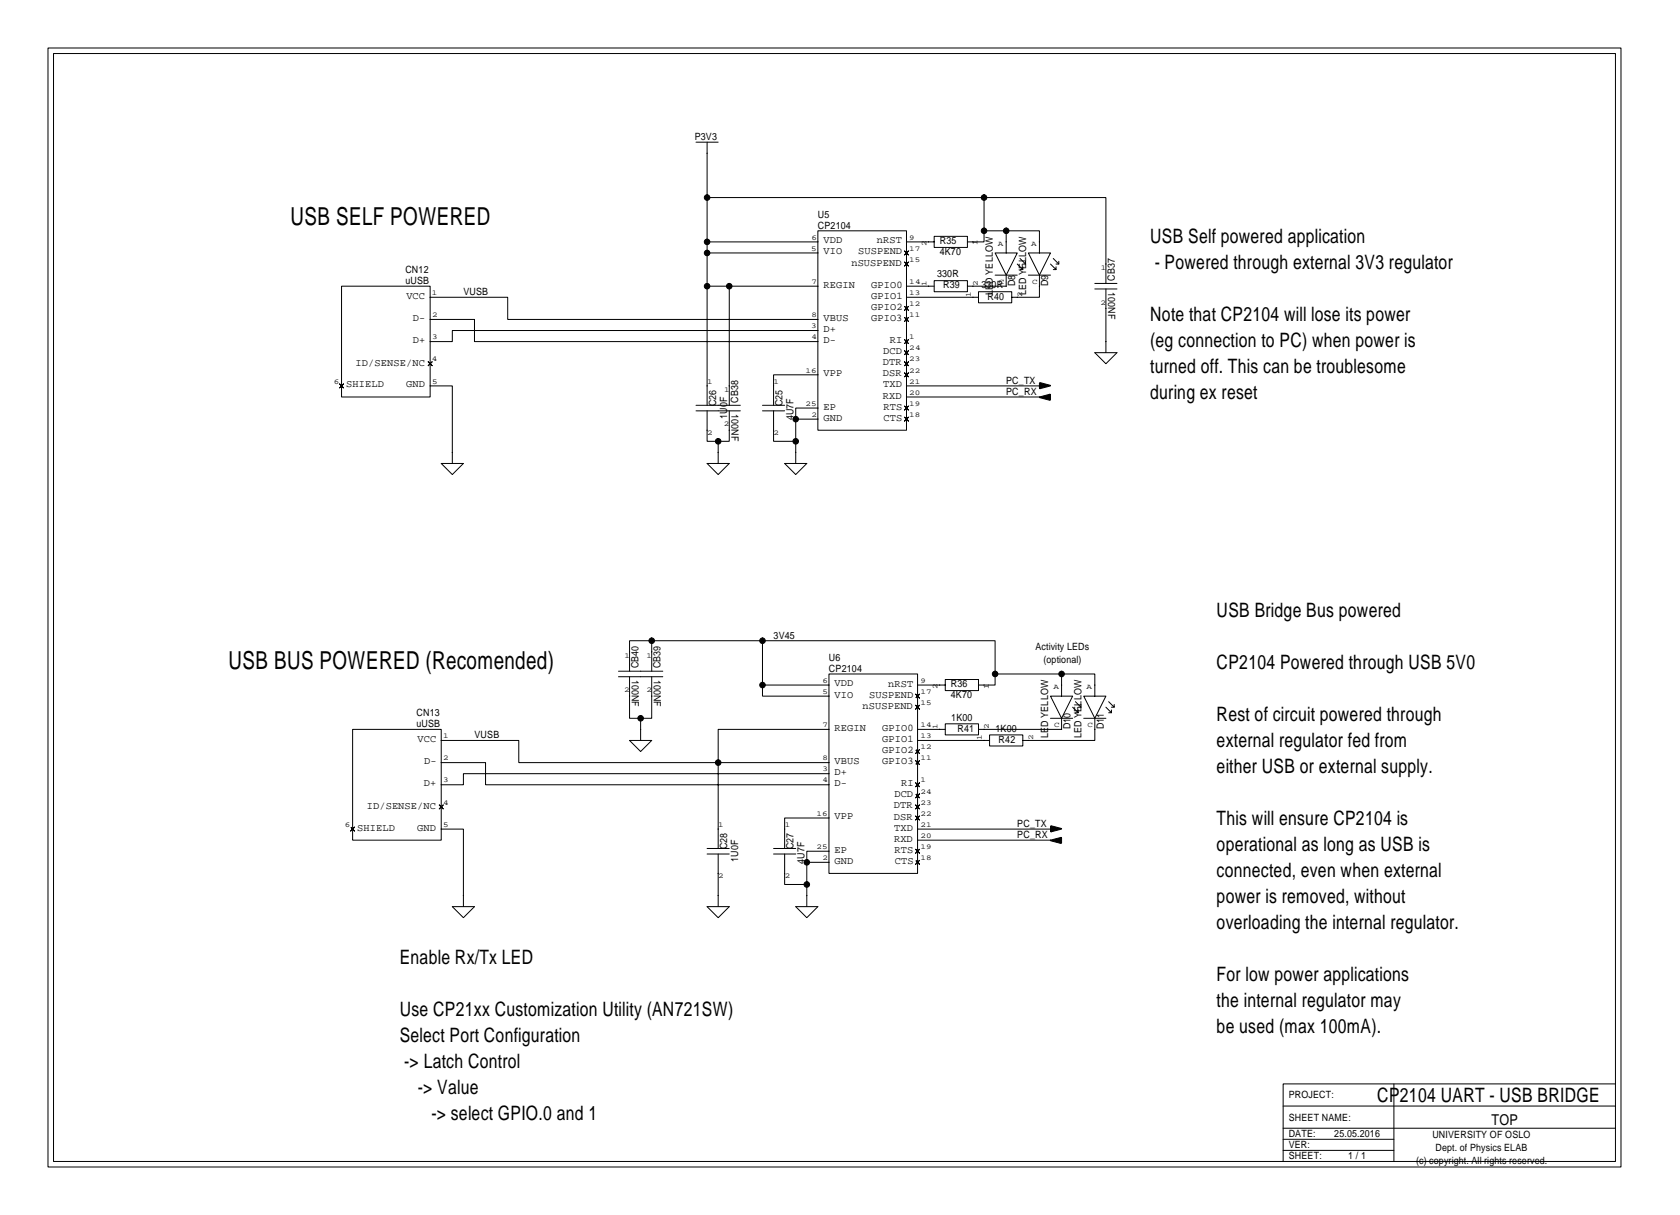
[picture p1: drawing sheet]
<svg xmlns="http://www.w3.org/2000/svg" width="385mm" height="279mm" viewBox="0 0 385 279" stroke-linecap="round" stroke-linejoin="round" font-family="sans-serif">
<g fill="none" stroke="#000" stroke-width=".23">
<path d="M11 11h360.7v256.5h-360.7zM12.3 12.3h358.1v254h-358.1zM159.6 32.6h5.1M162.1 32.6v60.3M162.1 55.5h25.4M162.1 45.3h63.5M162.1 58h25.4M187.5 52.9h20.4v45.7h-20.4zM207.4 57.5l.5 .5 .4-.5-.4 .5 .4 .4-.4-.4-.5 .4 .5-.4zM207.9 55.5h6.3v-1.3h7.6v2.5h-7.6v-1.2M225.6 52.9v2.6h-3.8M225.6 45.3h28v19.7"/>
<path d="M225.6 52.9h5.1M225.6 45.3v7.6M228.2 58h5.1l-2.6 5.1zM230.7 52.9h7.6v5.1M230.7 52.9v5.1M233.9 59.3l1.3 1.2v-.6M235.8 58h5.1l-2.6 5.1zM241.5 59.3l1.3 1.2v-.6M78.3 65.6h20.3v25.4h-20.3zM98.6 73.2h10.2v5.1h78.7M98.6 68.2h17.8v5h71.1M162.1 65.6h25.4"/>
<path d="M167.2 65.6v27.3M187.5 75.8h-83.8v2.5h-5.1M207.4 77.9l.5 .4 .4-.4-.4 .4 .4 .5-.4-.5-.5 .5 .5-.5zM207.4 72.8l.5 .4 .4-.4-.4 .4 .4 .5-.4-.5-.5 .5 .5-.5zM207.4 70.2l.5 .5 .4-.5-.4 .5 .4 .4-.4-.4-.5 .4 .5-.4zM207.4 60.1l.5 .4 .4-.4-.4 .4 .4 .5-.4-.5-.5 .5 .5-.5zM207.9 65.6h6.3M207.9 68.2h16.5M228.2 63.1h5.1M230.7 63.1v2.5h-8.9v1.3h-7.6v-2.6h7.6v1.3M233.3 60.5l1.2 1.3v-.6M233.9 61.8h.6"/>
<path d="M234.5 60.5h.7M235.8 63.1h5.1M238.3 63.1v5.1h-6.3v1.2h-7.6v-2.5h7.6v1.3M240.9 60.5l1.2 1.3v-.6M241.5 61.8h.6M242.1 60.5h.7M251 66.2h5.1M251 65h5.1M253.6 66.2v14.7M77.9 88l.4 .5 .5-.5-.5 .5 .5 .4-.5-.4-.4 .4 .4-.4zM98.2 82.9l.4 .5 .5-.5-.5 .5 .5 .4-.5-.4-.4 .4 .4-.4zM98.6 88.5h5.1v17.8"/>
<path d="M159.6 94.2h10.2M159.6 92.9h10.2M162.1 94.2v7h2.6M167.2 94.2v7h-2.5M174.8 94.2h5.1M174.8 92.9h5.1M177.4 94.2v7h5.1M182.5 96.1h5M182.5 96.1v10.2M187.5 93.6h-5v2.5M187.5 85.9h-10.1v7M207.4 95.6l.5 .5 .4-.5-.4 .5 .4 .4-.4-.4-.5 .4 .5-.4z"/>
<path d="M207.4 93.1l.5 .5 .4-.5-.4 .5 .4 .4-.4-.4-.5 .4 .5-.4zM207.4 85.5l.5 .4 .4-.4-.4 .4 .4 .5-.4-.5-.5 .5 .5-.5zM207.4 82.9l.5 .5 .4-.5-.4 .5 .4 .4-.4-.4-.5 .4 .5-.4zM207.4 80.4l.5 .5 .4-.5-.4 .5 .4 .4-.4-.4-.5 .4 .5-.4zM207.9 91h30.4M207.9 88.5h30.4M251 80.9h5.1l-2.5 2.5zM101.2 106.3h5.1l-2.6 2.5zM162.1 106.3h5.1l-2.5 2.5zM164.7 101.2v5.1M179.9 106.3h5.1l-2.5 2.5zM141.8 155.1h10.2"/>
<path d="M141.8 153.9h10.2M144.4 153.9v-7h5v7M144.4 155.1v9.6h5v-9.6M149.4 146.9h25.4M174.8 146.9v12.7h15.3M174.8 146.9h53.4v7.6M174.8 157.1h15.3M190.1 154.5h20.3v45.7h-20.3zM209.9 159.1l.5 .5 .4-.5-.4 .5 .4 .4-.4-.4-.5 .4 .5-.4zM210.4 157.1h6.3v-1.3h7.7v2.5h-7.7v-1.2M228.2 154.5v2.6h-3.8M228.2 154.5h15.2"/>
<path d="M240.9 159.6h5.1l-2.6 5.1zM243.4 154.5h7.6v5.1M243.4 154.5v5.1M248.5 159.6h5.1l-2.6 5.1zM80.9 167.2h20.3v25.4h-20.3zM101.2 169.8h17.8v5h71.1M101.2 174.8h10.1v5.1h78.8M144.4 169.8h5l-2.5 2.5zM146.9 164.7v5.1M190.1 167.2h-25.4v27.3M190.1 177.4h-83.8v2.5h-5.1M209.9 179.5l.5 .4 .4-.4-.4 .4 .4 .5-.4-.5-.5 .5 .5-.5z"/>
<path d="M209.9 174.4l.5 .4 .4-.4-.4 .4 .4 .5-.4-.5-.5 .5 .5-.5zM209.9 171.8l.5 .5 .4-.5-.4 .5 .4 .4-.4-.4-.5 .4 .5-.4zM209.9 161.7l.5 .4 .4-.4-.4 .4 .4 .5-.4-.5-.5 .5 .5-.5zM210.4 167.2h6.3M210.4 169.8h16.5M240.9 164.7h5.1M243.4 164.7v2.5h-19v1.3h-7.7v-2.6h7.7v1.3M246 162.1l1.2 1.3v-.6M246.6 160.9l1.3 1.2v-.6M246.6 163.4h.6M247.2 162.1h.7M248.5 164.7h5.1"/>
<path d="M251 164.7v5.1h-16.5v1.2h-7.6v-2.5h7.6v1.3M253.6 162.1l1.2 1.3v-.6M254.2 160.9l1.3 1.2v-.6M254.2 163.4h.6M254.8 162.1h.7M80.4 189.6l.5 .5 .4-.5-.4 .5 .4 .4-.4-.4-.5 .4 .5-.4zM100.7 184.5l.5 .5 .4-.5-.4 .5 .4 .4-.4-.4-.5 .4 .5-.4zM101.2 190.1h5.1v17.8M162.1 195.8h5.1M162.1 194.5h5.1M164.7 195.8v12.1M177.4 195.8h5.1"/>
<path d="M177.4 194.5h5.1M179.9 195.8v7h5.1M185 197.7v10.2M185 197.7h5.1M190.1 187.5h-10.2v7M190.1 195.2h-5.1v2.5M209.9 197.2l.5 .5 .4-.5-.4 .5 .4 .4-.4-.4-.5 .4 .5-.4zM209.9 194.7l.5 .5 .4-.5-.4 .5 .4 .4-.4-.4-.5 .4 .5-.4zM209.9 187.1l.5 .4 .4-.4-.4 .4 .4 .5-.4-.5-.5 .5 .5-.5zM209.9 184.5l.5 .5 .4-.5-.4 .5 .4 .4-.4-.4-.5 .4 .5-.4zM209.9 182l.5 .5 .4-.5-.4 .5 .4 .4-.4-.4-.5 .4 .5-.4zM210.4 190.1h30.5"/>
<path d="M210.4 192.6h30.5M103.7 207.9h5.1l-2.5 2.5zM162.1 207.9h5.1l-2.5 2.5zM182.5 207.9h5l-2.5 2.5zM294.2 258.7h76.2M294.2 253.6h76.2M319.6 248.5v17.8M370.4 248.5h-76.2v17.8M294.2 263.7h25.4M294.2 261.2h25.4"/>
</g>
<g fill="#000" stroke="#000" stroke-width=".23">
<path d="M238.5 87.7l2.4 .6v.2l-2.4 .6-.2-.1z" fill-rule="evenodd"/>
<path d="M238.3 91l2.4-.6 .2 1.2-.2 .2-2.4-.7z" fill-rule="evenodd"/>
<path d="M241 189.3l2.4 .6v.2l-2.4 .6-.1-.1z" fill-rule="evenodd"/>
<path d="M240.9 192.6l2.4-.6 .1 1.2-.1 .2-2.4-.7z" fill-rule="evenodd"/>
<circle cx="162.1" cy="35.1" r=".01"/>
<circle cx="162.1" cy="58" r=".64"/>
<circle cx="162.1" cy="45.3" r=".64"/>
<circle cx="162.1" cy="55.5" r=".64"/>
<circle cx="187.5" cy="55.5" r=".01"/>
<circle cx="187.5" cy="58" r=".01"/>
<circle cx="207.9" cy="55.5" r=".01"/>
<circle cx="212.9" cy="55.5" r=".01"/>
<circle cx="223.1" cy="55.5" r=".01"/>
<circle cx="225.6" cy="45.3" r=".64"/>
<circle cx="225.6" cy="52.9" r=".64"/>
<circle cx="230.7" cy="55.5" r=".01"/>
<circle cx="230.7" cy="52.9" r=".64"/>
<circle cx="238.3" cy="55.5" r=".01"/>
<circle cx="98.6" cy="73.2" r=".01"/>
<circle cx="98.6" cy="78.3" r=".01"/>
<circle cx="98.6" cy="68.2" r=".01"/>
<circle cx="162.1" cy="65.6" r=".64"/>
<circle cx="167.2" cy="65.6" r=".64"/>
<circle cx="187.5" cy="65.6" r=".01"/>
<circle cx="187.5" cy="78.3" r=".01"/>
<circle cx="187.5" cy="73.2" r=".01"/>
<circle cx="187.5" cy="75.8" r=".01"/>
<circle cx="207.9" cy="65.6" r=".01"/>
<circle cx="207.9" cy="68.2" r=".01"/>
<circle cx="212.9" cy="65.6" r=".01"/>
<circle cx="223.1" cy="65.6" r=".01"/>
<circle cx="223.1" cy="68.2" r=".01"/>
<circle cx="230.7" cy="65.6" r=".01"/>
<circle cx="233.3" cy="68.2" r=".01"/>
<circle cx="238.3" cy="65.6" r=".01"/>
<circle cx="253.6" cy="60.5" r=".01"/>
<circle cx="253.6" cy="78.3" r=".01"/>
<circle cx="253.6" cy="70.7" r=".01"/>
<circle cx="98.6" cy="88.5" r=".01"/>
<circle cx="162.1" cy="98.6" r=".01"/>
<circle cx="162.1" cy="88.5" r=".01"/>
<circle cx="167.2" cy="88.5" r=".01"/>
<circle cx="167.2" cy="98.6" r=".01"/>
<circle cx="177.4" cy="98.6" r=".01"/>
<circle cx="177.4" cy="88.5" r=".01"/>
<circle cx="182.5" cy="96.1" r=".64"/>
<circle cx="187.5" cy="85.9" r=".01"/>
<circle cx="187.5" cy="96.1" r=".01"/>
<circle cx="187.5" cy="93.6" r=".01"/>
<circle cx="207.9" cy="91" r=".01"/>
<circle cx="207.9" cy="88.5" r=".01"/>
<circle cx="238.3" cy="91" r=".01"/>
<circle cx="238.3" cy="88.5" r=".01"/>
<circle cx="103.7" cy="103.7" r=".01"/>
<circle cx="164.7" cy="103.7" r=".01"/>
<circle cx="164.7" cy="101.2" r=".64"/>
<circle cx="182.5" cy="103.7" r=".01"/>
<circle cx="182.5" cy="101.2" r=".64"/>
<circle cx="144.4" cy="149.4" r=".01"/>
<circle cx="144.4" cy="159.6" r=".01"/>
<circle cx="149.4" cy="159.6" r=".01"/>
<circle cx="149.4" cy="149.4" r=".01"/>
<circle cx="149.4" cy="146.9" r=".64"/>
<circle cx="174.8" cy="157.1" r=".64"/>
<circle cx="174.8" cy="146.9" r=".64"/>
<circle cx="190.1" cy="159.6" r=".01"/>
<circle cx="190.1" cy="157.1" r=".01"/>
<circle cx="210.4" cy="157.1" r=".01"/>
<circle cx="215.5" cy="157.1" r=".01"/>
<circle cx="225.6" cy="157.1" r=".01"/>
<circle cx="228.2" cy="154.5" r=".64"/>
<circle cx="243.4" cy="157.1" r=".01"/>
<circle cx="243.4" cy="154.5" r=".64"/>
<circle cx="251" cy="157.1" r=".01"/>
<circle cx="101.2" cy="169.8" r=".01"/>
<circle cx="101.2" cy="179.9" r=".01"/>
<circle cx="101.2" cy="174.8" r=".01"/>
<circle cx="146.9" cy="167.2" r=".01"/>
<circle cx="146.9" cy="164.7" r=".64"/>
<circle cx="164.7" cy="174.8" r=".64"/>
<circle cx="190.1" cy="174.8" r=".01"/>
<circle cx="190.1" cy="177.4" r=".01"/>
<circle cx="190.1" cy="167.2" r=".01"/>
<circle cx="190.1" cy="179.9" r=".01"/>
<circle cx="210.4" cy="167.2" r=".01"/>
<circle cx="210.4" cy="169.8" r=".01"/>
<circle cx="215.5" cy="167.2" r=".01"/>
<circle cx="225.6" cy="169.8" r=".01"/>
<circle cx="225.6" cy="167.2" r=".01"/>
<circle cx="235.8" cy="169.8" r=".01"/>
<circle cx="243.4" cy="167.2" r=".01"/>
<circle cx="251" cy="167.2" r=".01"/>
<circle cx="101.2" cy="190.1" r=".01"/>
<circle cx="164.7" cy="190.1" r=".01"/>
<circle cx="179.9" cy="190.1" r=".01"/>
<circle cx="185" cy="197.7" r=".64"/>
<circle cx="190.1" cy="195.2" r=".01"/>
<circle cx="190.1" cy="197.7" r=".01"/>
<circle cx="190.1" cy="187.5" r=".01"/>
<circle cx="210.4" cy="190.1" r=".01"/>
<circle cx="210.4" cy="192.6" r=".01"/>
<circle cx="240.9" cy="192.6" r=".01"/>
<circle cx="240.9" cy="190.1" r=".01"/>
<circle cx="106.3" cy="205.3" r=".01"/>
<circle cx="164.7" cy="205.3" r=".01"/>
<circle cx="164.7" cy="200.2" r=".01"/>
<circle cx="179.9" cy="200.2" r=".01"/>
<circle cx="185" cy="205.3" r=".01"/>
<circle cx="185" cy="202.8" r=".64"/>
</g>
<g font-size="5.7">
<text x="66.6" y="51.7">USB SELF POWERED</text>
<text x="52.4" y="153.3">USB BUS POWERED (Recomended)</text>
</g>
<g font-size="4.6">
<text x="263.7" y="55.7">USB Self powered application</text>
<text x="264.8" y="61.6">- Powered through external 3V3 regulator</text>
<text x="263.7" y="73.6">Note that CP2104 will lose its power</text>
<text x="263.7" y="79.5">(eg connection to PC) when power is</text>
<text x="263.7" y="85.5">turned off. This can be troublesome</text>
<text x="263.7" y="91.4">during ex reset</text>
<text x="279" y="141.5">USB Bridge Bus powered</text>
<text x="279" y="153.4">CP2104 Powered through USB 5V0</text>
<text x="279" y="165.4">Rest of circuit powered through</text>
<text x="279" y="171.3">external regulator fed from</text>
<text x="279" y="177.3">either USB or external supply.</text>
<text x="279" y="189.2">This will ensure CP2104 is</text>
<text x="279" y="195.2">operational as long as USB is</text>
<text x="279" y="201.1">connected, even when external</text>
<text x="279" y="207.1">power is removed, without</text>
<text x="279" y="213.1">overloading the internal regulator.</text>
<text x="91.7" y="221">Enable Rx/Tx LED</text>
<text x="279" y="225">For low power applications</text>
<text x="91.7" y="232.9">Use CP21xx Customization Utility (AN721SW)</text>
<text x="279" y="231">the internal regulator may</text>
<text x="91.7" y="238.9">Select Port Configuration</text>
<text x="279" y="236.9">be used (max 100mA).</text>
<text x="92.7" y="244.8">-&gt; Latch Control</text>
<text x="95.8" y="250.8">-&gt; Value</text>
<text x="98.9" y="256.7">-&gt; select GPIO.0 and 1</text>
<text x="315.8" y="252.6">CP2104 UART - USB BRIDGE</text>
</g>
<text font-size="3.4" x="342" y="257.9">TOP</text>
<g font-size="2.4">
<text x="188.8" y="55.8">VDD</text>
<text x="188.8" y="58.3">VIO</text>
<text x="196.7" y="58.3">SUSPEND</text>
<text x="201.1" y="55.8">nRST</text>
<text x="188.8" y="65.9">REGIN</text>
<text x="195.2" y="60.9">nSUSPEND</text>
<text x="93.2" y="68.5">VCC</text>
<text x="199.7" y="68.5">GPIO1</text>
<text x="199.7" y="66">GPIO0</text>
<text x="199.8" y="71.1">GPIO2</text>
<text x="94.7" y="73.6">D-</text>
<text x="188.8" y="73.6">VBUS</text>
<text x="188.8" y="76.1">D+</text>
<text x="199.7" y="73.6">GPIO3</text>
<text x="81.5" y="83.9">ID/SENSE/NC</text>
<text x="94.6" y="78.6">D+</text>
<text x="188.8" y="78.6">D-</text>
<text x="202.4" y="83.7">DTR</text>
<text x="202.5" y="81.2">DCD</text>
<text x="204.1" y="78.7">RI</text>
<text x="79.4" y="88.8">SHIELD</text>
<text x="93.1" y="88.8">GND</text>
<text x="188.8" y="86.3">VPP</text>
<text x="202.4" y="86.3">DSR</text>
<text x="202.5" y="88.8">TXD</text>
<text x="188.8" y="93.9">EP</text>
<text x="202.4" y="91.4">RXD</text>
<text x="202.6" y="93.9">RTS</text>
<text x="188.8" y="96.4">GND</text>
<text x="202.6" y="96.5">CTS</text>
<text x="191.3" y="157.4">VDD</text>
<text x="191.3" y="159.9">VIO</text>
<text x="199.3" y="159.9">SUSPEND</text>
<text x="203.6" y="157.4">nRST</text>
<text x="191.3" y="167.5">REGIN</text>
<text x="197.7" y="162.5">nSUSPEND</text>
<text x="202.3" y="167.6">GPIO0</text>
<text x="95.7" y="170.1">VCC</text>
<text x="202.3" y="170.1">GPIO1</text>
<text x="202.3" y="172.7">GPIO2</text>
<text x="97.2" y="175.2">D-</text>
<text x="191.3" y="175.2">VBUS</text>
<text x="191.3" y="177.7">D+</text>
<text x="202.3" y="175.2">GPIO3</text>
<text x="84.1" y="185.5">ID/SENSE/NC</text>
<text x="97.2" y="180.2">D+</text>
<text x="191.3" y="180.2">D-</text>
<text x="205" y="185.3">DTR</text>
<text x="205.1" y="182.8">DCD</text>
<text x="206.6" y="180.3">RI</text>
<text x="81.9" y="190.4">SHIELD</text>
<text x="95.7" y="190.4">GND</text>
<text x="191.3" y="187.9">VPP</text>
<text x="205" y="187.9">DSR</text>
<text x="205" y="190.4">TXD</text>
<text x="191.3" y="195.5">EP</text>
<text x="205" y="193">RXD</text>
<text x="205.1" y="195.5">RTS</text>
<text x="191.3" y="198">GND</text>
<text x="205.1" y="198.1">CTS</text>
</g>
<g font-size="2.3">
<text x="159.3" y="32.1">P3V3</text>
<text x="187.5" y="49.9">U5</text>
<text x="187.5" y="52.4">CP2104</text>
<text x="215.5" y="56">R35</text>
<text x="215.5" y="58.5">4K70</text>
<text x="92.9" y="62.6">CN12</text>
<text x="92.9" y="65.1">uUSB</text>
<text x="214.9" y="63.6">330R</text>
<text x="232.8" y="65.6" transform="rotate(-90 232.8 65.6)">D8</text>
<text x="240.4" y="65.6" transform="rotate(-90 240.4 65.6)">D9</text>
<text x="255.6" y="64.3" transform="rotate(-90 255.6 64.3)">CB37</text>
<text x="106.3" y="67.7">VUSB</text>
<text x="216.3" y="66.1">R39</text>
<text x="225" y="66.1">330R</text>
<text x="226.4" y="68.7">R40</text>
<text x="227.7" y="67.6" transform="rotate(-90 227.7 67.6)">LED YELLOW</text>
<text x="235.3" y="67.6" transform="rotate(-90 235.3 67.6)">LED YELLOW</text>
<text x="254.1" y="66.9" transform="rotate(90 254.1 66.9)">100NF</text>
<text x="230.7" y="88">PC_TX</text>
<text x="164.2" y="93.1" transform="rotate(-90 164.2 93.1)">C26</text>
<text x="167.7" y="94.8" transform="rotate(90 167.7 94.8)">100NF</text>
<text x="169.3" y="92.3" transform="rotate(-90 169.3 92.3)">CB38</text>
<text x="179.4" y="93.1" transform="rotate(-90 179.4 93.1)">C25</text>
<text x="230.7" y="90.5">PC_RX</text>
<text x="166.7" y="96" transform="rotate(-90 166.7 96)">1U0F</text>
<text x="182" y="96.4" transform="rotate(-90 182 96.4)">4U7F</text>
<text x="177.4" y="146.4">3V45</text>
<text x="237.4" y="149">Activity LEDs</text>
<text x="144.9" y="155.8" transform="rotate(90 144.9 155.8)">100NF</text>
<text x="146.4" y="153.2" transform="rotate(-90 146.4 153.2)">CB40</text>
<text x="149.9" y="155.8" transform="rotate(90 149.9 155.8)">100NF</text>
<text x="151.5" y="153.2" transform="rotate(-90 151.5 153.2)">CB39</text>
<text x="190.1" y="151.5">U6</text>
<text x="190.1" y="154">CP2104</text>
<text x="239.3" y="152">(optional)</text>
<text x="218" y="157.6">R36</text>
<text x="218" y="160.1">4K70</text>
<text x="95.5" y="164.2">CN13</text>
<text x="95.5" y="166.7">uUSB</text>
<text x="218.1" y="165.2">1K00</text>
<text x="219.5" y="167.7">R41</text>
<text x="228.3" y="167.7">1K00</text>
<text x="245.5" y="167.2" transform="rotate(-90 245.5 167.2)">D10</text>
<text x="253.1" y="167.2" transform="rotate(-90 253.1 167.2)">D11</text>
<text x="108.8" y="169.3">VUSB</text>
<text x="229" y="170.3">R42</text>
<text x="240.4" y="169.2" transform="rotate(-90 240.4 169.2)">LED YELLOW</text>
<text x="248" y="169.2" transform="rotate(-90 248 169.2)">LED YELLOW</text>
<text x="233.3" y="189.6">PC_TX</text>
<text x="166.7" y="194.7" transform="rotate(-90 166.7 194.7)">C28</text>
<text x="169.3" y="197.6" transform="rotate(-90 169.3 197.6)">1U0F</text>
<text x="182" y="194.7" transform="rotate(-90 182 194.7)">C27</text>
<text x="184.5" y="198" transform="rotate(-90 184.5 198)">4U7F</text>
<text x="233.3" y="192.1">PC_RX</text>
<text x="295.5" y="251.8">PROJECT:</text>
<text x="295.5" y="256.9">SHEET NAME:</text>
<text x="295.5" y="260.7">DATE:</text>
<text x="295.5" y="263.2">VER:</text>
<text x="305.9" y="260.7">25.05.2016</text>
<text x="328.4" y="260.9">UNIVERSITY OF OSLO</text>
<text x="329.1" y="263.9">Dept. of Physics ELAB</text>
<text x="295.5" y="265.8">SHEET:</text>
<text x="309.1" y="265.8">1 / 1</text>
<text x="324.7" y="266.9">(c) copyright. All rights reserved.</text>
</g>
<g font-size="1.7">
<text x="186" y="57.5">5</text>
<text x="186.1" y="54.9">6</text>
<text x="208.5" y="57.5">17</text>
<text x="208.5" y="54.9">9</text>
<text x="212.4" y="56.3" transform="rotate(-90 212.4 56.3)">2</text>
<text x="224.2" y="56.3" transform="rotate(-90 224.2 56.3)">1</text>
<text x="228.8" y="56.4">A</text>
<text x="236.4" y="56.4">A</text>
<text x="186.1" y="65.1">7</text>
<text x="208.5" y="65.1">14</text>
<text x="208.5" y="60">15</text>
<text x="212.4" y="65.6" transform="rotate(-90 212.4 65.6)">1</text>
<text x="224.2" y="65.6" transform="rotate(-90 224.2 65.6)">2</text>
<text x="229" y="65.1">C</text>
<text x="236.7" y="65.1">C</text>
<text x="252.4" y="62">1</text>
<text x="99" y="67.6">1</text>
<text x="208.5" y="70.2">12</text>
<text x="208.5" y="67.6">13</text>
<text x="222.6" y="68.2" transform="rotate(-90 222.6 68.2)">1</text>
<text x="234.3" y="68.2" transform="rotate(-90 234.3 68.2)">2</text>
<text x="252.3" y="69.8">2</text>
<text x="99.1" y="77.8">3</text>
<text x="99.1" y="72.7">2</text>
<text x="186" y="75.3">3</text>
<text x="186.1" y="72.7">8</text>
<text x="186.1" y="77.8">4</text>
<text x="208.5" y="77.8">1</text>
<text x="208.5" y="72.7">11</text>
<text x="99" y="82.9">4</text>
<text x="208.5" y="82.9">23</text>
<text x="208.5" y="80.3">24</text>
<text x="76.6" y="88">6</text>
<text x="99.1" y="88">5</text>
<text x="162.1" y="88">1</text>
<text x="166" y="89.9">1</text>
<text x="177.4" y="88">1</text>
<text x="184.7" y="85.4">16</text>
<text x="208.5" y="88">21</text>
<text x="208.5" y="85.4">22</text>
<text x="184.7" y="93">25</text>
<text x="186" y="95.6">2</text>
<text x="208.5" y="95.6">18</text>
<text x="208.5" y="93">19</text>
<text x="208.5" y="90.5">20</text>
<text x="162.1" y="99.7">2</text>
<text x="166" y="97.8">2</text>
<text x="177.4" y="99.7">2</text>
<text x="143.2" y="150.9">1</text>
<text x="148.3" y="150.9">1</text>
<text x="143.1" y="158.7">2</text>
<text x="148.2" y="158.7">2</text>
<text x="188.5" y="159.1">5</text>
<text x="188.6" y="156.5">6</text>
<text x="211" y="161.6">15</text>
<text x="211" y="159.1">17</text>
<text x="211" y="156.5">9</text>
<text x="215" y="157.9" transform="rotate(-90 215 157.9)">2</text>
<text x="226.7" y="157.9" transform="rotate(-90 226.7 157.9)">1</text>
<text x="241.5" y="158">A</text>
<text x="249.1" y="158">A</text>
<text x="188.6" y="166.7">7</text>
<text x="211" y="166.7">14</text>
<text x="215" y="167.2" transform="rotate(-90 215 167.2)">1</text>
<text x="226.7" y="167.2" transform="rotate(-90 226.7 167.2)">2</text>
<text x="241.7" y="166.7">C</text>
<text x="249.4" y="166.7">C</text>
<text x="101.6" y="169.2">1</text>
<text x="211" y="171.8">12</text>
<text x="211" y="169.2">13</text>
<text x="225.1" y="169.8" transform="rotate(-90 225.1 169.8)">1</text>
<text x="236.9" y="169.8" transform="rotate(-90 236.9 169.8)">2</text>
<text x="101.6" y="179.4">3</text>
<text x="101.6" y="174.3">2</text>
<text x="188.5" y="176.9">3</text>
<text x="188.6" y="174.3">8</text>
<text x="188.6" y="179.4">4</text>
<text x="211" y="179.4">1</text>
<text x="211" y="174.3">11</text>
<text x="101.6" y="184.5">4</text>
<text x="211" y="184.5">23</text>
<text x="211" y="181.9">24</text>
<text x="79.1" y="189.6">6</text>
<text x="101.6" y="189.6">5</text>
<text x="164.7" y="189.6">1</text>
<text x="179.9" y="189.6">1</text>
<text x="187.2" y="187">16</text>
<text x="211" y="189.6">21</text>
<text x="211" y="187">22</text>
<text x="187.2" y="194.6">25</text>
<text x="188.6" y="197.2">2</text>
<text x="211" y="197.2">18</text>
<text x="211" y="194.6">19</text>
<text x="211" y="192.1">20</text>
<text x="164.7" y="201.3">2</text>
<text x="179.9" y="201.3">2</text>
</g>
</svg>
